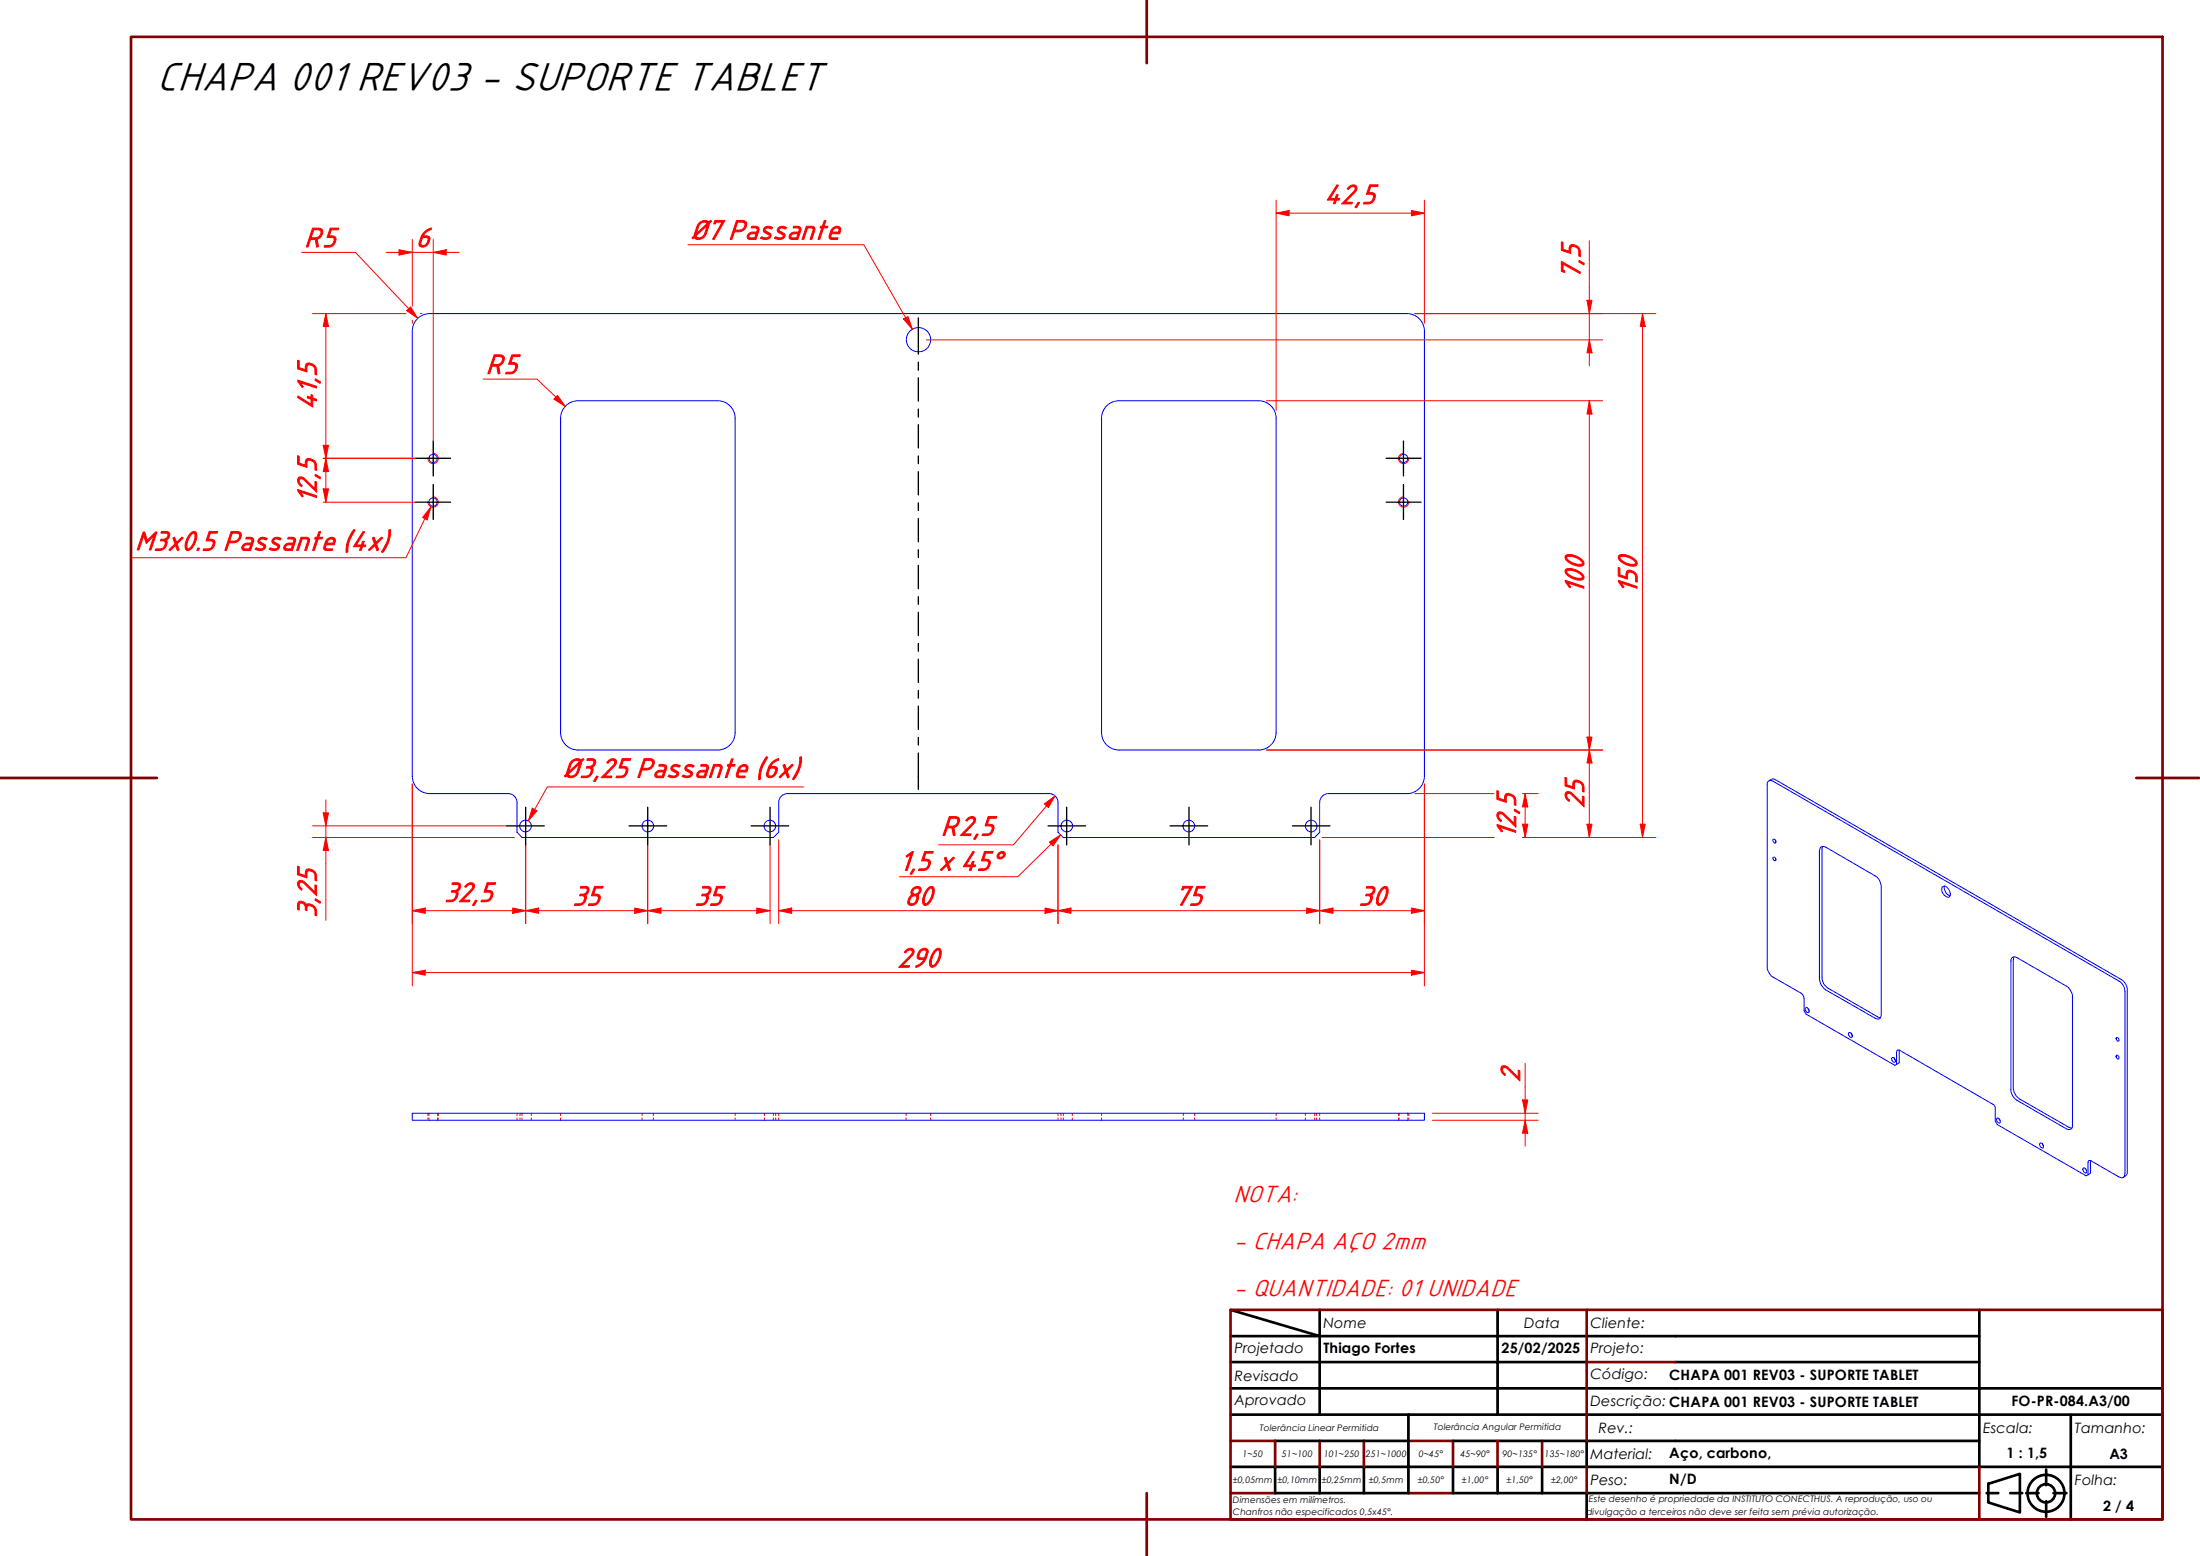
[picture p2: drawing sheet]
<svg xmlns="http://www.w3.org/2000/svg" width="420mm" height="297mm" viewBox="0 0 420 297" stroke-linecap="round" stroke-linejoin="round" font-family="sans-serif">
<!-- layer: Visible ABNT -->
<g fill="none" stroke="#00f" stroke-width=".19">
<path d="M82 59.9h186.7a3.3 3.3 0 0 1 3.3 3.3M82.1 59.9a3.3 3.3 0 0 0-3.4 3.3M78.7 63.2v85M107.1 79.9v60M110.4 76.5h26.6M110.4 76.5a3.3 3.3 0 0 0-3.3 3.3M137.1 76.5a3.3 3.3 0 0 1 3.3 3.3M140.4 79.9v60M210.4 79.9v60M213.7 76.5a3.3 3.3 0 0 0-3.3 3.3M213.7 76.5h26.7a3.3 3.3 0 0 1 3.3 3.3M243.7 79.9v60"/>
<path d="M272 63.2v85M107.1 139.8a3.3 3.3 0 0 0 3.3 3.4M140.4 139.8a3.3 3.3 0 0 1-3.3 3.4M210.4 139.8a3.3 3.3 0 0 0 3.3 3.4M243.7 139.8a3.3 3.3 0 0 1-3.3 3.4h-26.7M78.7 148.2a3.3 3.3 0 0 0 3.4 3.3M82 151.5h15M97.1 151.5a1.68 1.68 0 0 1 1.6 1.7M98.7 153.2v5.7l1 1h48l1-1v-5.7M110.4 143.2h26.6M150.4 151.5h50a1.68 1.68 0 0 1 1.7 1.7M150.4 151.5a1.68 1.68 0 0 0-1.7 1.7"/>
<path d="M202.1 153.2v5.7l1 1h48l.9-1v-5.7M253.7 151.5a1.68 1.68 0 0 0-1.7 1.7M272 148.2a3.3 3.3 0 0 1-3.3 3.3h-15M337.8 149.1a.95 .95 0 0 1 1.4-.2l65.9 38.1 .6 .5a2.29 2.29 0 0 1 .6 1.5v34.7a1.05 1.05 0 0 1-.8 1.1M338.6 163.7l.1-.1a.4 .4 0 0 1 .4 .3 .4 .4 0 0 1-.1 .4 .57 .57 0 0 1-.4-.6zM338.6 160.3l.1-.1a.44 .44 0 0 1 .4 .3 .44 .44 0 0 1-.1 .5l-.2-.1zM347.7 161.8a.87 .87 0 0 1 1-.1l9.4 5.5a2.4 2.4 0 0 1 1.2 2v24.5a.7 .7 0 0 1-.4 .8 .7 .7 0 0 1-.8-.1l-9.4-5.4-1-1.3-.2-.8v-24.5zM348.1 161.6l-.1 .2v24.8a2.31 2.31 0 0 0 1.1 2l9.5 5.5 .6 .2M370.9 169.3a.73 .73 0 0 1 1.2 .4 1 1 0 0 1 0 1.6 1.58 1.58 0 0 1-1.2-2zM371.3 169.1a1.68 1.68 0 0 0 1.1 1.9M344.7 192.5l.3-.2a.59 .59 0 0 1 .4 1 .65 .65 0 0 1-.7-.8zM345.2 192.5l.3 .4"/>
<path d="M353.1 197.2l.2-.1a.68 .68 0 0 1 .3 .9 .6 .6 0 0 1-.5-.8zM353.5 197.2l.3 .5M384.2 182.9a.76 .76 0 0 1 1-.1l9.5 5.5 .5 .5a2.29 2.29 0 0 1 .6 1.5v24.5a.71 .71 0 0 1-.3 .8 .71 .71 0 0 1-.8-.1l-9.5-5.5-.6-.5a2.29 2.29 0 0 1-.6-1.5v-24.8zM384.6 182.7l-.1 .5v24.5l.2 .8 .4 .7 .6 .6 9.4 5.4 .6 .2M404.2 198.1l.1-.1a.48 .48 0 0 1 .4 .7h-.3l-.1-.1zM78.7 212.5h193.3v1.4h-193.3zM361.4 201.9h.3l.3 .7-.1 .1-.2 .1-.2-.1-.2-.5zM361.8 202l.2 .4M362.2 203.2l-.3 .2-17-9.8-.3-.6v-2.4l-.4-.8-5.9-3.4-.2-.4a2.29 2.29 0 0 1-.6-1.5v-34.7a.71 .71 0 0 1 .3-.7 .71 .71 0 0 1 .8 0l66 38.1a2.4 2.4 0 0 1 1.2 2.1v34.7a.72 .72 0 0 1-.3 .8 .72 .72 0 0 1-.9-.2l-5.5-3.1h-.2l-.1 .2v2.6M362.2 203.2v-2.4l.2-.3h.2l17.9 10.2a.94 .94 0 0 1 .6 1.1v2.2l.3 .7 17 9.8 .4-.2M362.7 200.5v2.4l-.5 .3M381.4 213.4a.6 .6 0 0 1 .6 .4 .6 .6 0 0 1-.2 .6 .63 .63 0 0 1-.4-1z"/>
<path d="M381.8 213.5l.2 .5M389.7 218.2a.6 .6 0 0 1 .5 .4 .6 .6 0 0 1-.1 .6 .63 .63 0 0 1-.4-1zM390 218.3l.3 .4M404.2 201.5h.2a.51 .51 0 0 1 .2 .7h-.2l-.2-.3zM397.8 223.1a.54 .54 0 0 1 .7 .1 .54 .54 0 0 1 0 .7l-.2 .1a.72 .72 0 0 1-.5-.9zM398.3 223.1l.2 .4M399.2 221.5v2.5l-.4 .3"/>
<circle cx="175.4" cy="64.9" r="2.32"/>
<circle cx="82.7" cy="87.5" r=".79"/>
<circle cx="82.7" cy="95.8" r=".79"/>
<circle cx="268.1" cy="95.8" r=".79"/>
<circle cx="268.1" cy="87.5" r=".79"/>
<circle cx="100.4" cy="157.7" r="1.11"/>
<circle cx="123.7" cy="157.7" r="1.11"/>
<circle cx="147" cy="157.7" r="1.11"/>
<circle cx="203.7" cy="157.7" r="1.11"/>
<circle cx="227" cy="157.7" r="1.11"/>
<circle cx="250.4" cy="157.7" r="1.11"/>
</g>
<!-- layer: Visible Narrow ABNT -->
<path d="M82.9 94.9a.98 .98 0 0 1 .8 1.1 .98 .98 0 0 1-1.2 .8 .98 .98 0 0 1-.8-1.1M82.9 86.6a.98 .98 0 0 1 .8 1.1 .98 .98 0 0 1-1.2 .8 .98 .98 0 0 1-.8-1.2M267.9 94.9a.98 .98 0 0 0-.8 1.1 .98 .98 0 0 0 1.1 .8 .98 .98 0 0 0 .8-1.1M267.9 86.6a.98 .98 0 0 0-.8 1.1 .98 .98 0 0 0 1.1 .8 .98 .98 0 0 0 .8-1.2" fill="none" stroke="#f00" stroke-width=".19"/>
<!-- layer: Hidden ABNT -->
<g fill="none" stroke="#f00" stroke-width=".19">
<path d="M81.7 212.5v.5M81.7 213.4v.5M81.9 212.5v.5M81.9 213.4v.5M83.6 212.5v.5M83.6 213.4v.5M83.7 212.5v.5M83.7 213.4v.5M98.7 212.5v.5M98.7 213.4v.5M99.3 212.5v.5M99.3 213.4v.5"/>
<path d="M99.7 212.5v.5M99.7 213.4v.5M101.5 212.5v.5M101.5 213.4v.5M107.1 212.5v.5M107.1 213.4v.5M122.6 212.5v.5M122.6 213.4v.5M124.8 212.5v.5M124.8 213.4v.5M140.4 212.5v.5M140.4 213.4v.5"/>
<path d="M146 212.5v.5M146 213.4v.5M147.7 212.5v.5M147.7 213.4v.5M148.1 212.5v.5M148.1 213.4v.5M148.7 212.5v.5M148.7 213.4v.5M173 212.5v.5M173 213.4v.5M177.7 212.5v.5M177.7 213.4v.5"/>
<path d="M202.1 212.5v.5M202.1 213.4v.5M202.6 212.5v.5M202.6 213.4v.5M203.1 212.5v.5M203.1 213.4v.5M204.8 212.5v.5M204.8 213.4v.5M210.4 212.5v.5M210.4 213.4v.5M226 212.5v.5M226 213.4v.5"/>
<path d="M228.2 212.5v.5M228.2 213.4v.5M243.7 212.5v.5M243.7 213.4v.5M249.3 212.5v.5M249.3 213.4v.5M251.1 212.5v.5M251.1 213.4v.5M251.5 212.5v.5M251.5 213.4v.5M252 212.5v.5M252 213.4v.5"/>
<path d="M267.1 212.5v.5M267.1 213.4v.5M267.2 212.5v.5M267.2 213.4v.5M268.9 212.5v.5M268.9 213.4v.5M269 212.5v.5M269 213.4v.5"/>
</g>
<!-- layer: Borda A3/A4 (ABNT) -->
<g fill="none" stroke="#800000" stroke-width=".51">
<path d="M25 7h388v283.1h-388zM219 0v12.1M0 148.5h30M408 148.5h12M235 250h178v40.1h-178zM303 250v25.1M235 275.1h8.5v4.9M252 275.1v4.9M260.5 275.1v4.9M269 275.1h8.5v4.9M286 275.1v4.9M294.5 275.1v4.9"/>
<path d="M303 260h17M219 285v12M235 285h8.5M269 285h8.5M303 280v5M378 280v10.1"/>
</g>
<g fill="none" stroke="#000" stroke-width=".51">
<path d="M235 255.1h143M235 250l17 5.1M252 250v20.1M286 250v10M378 250v30M235 260h51M235 265h178M235 270.1h178M243.5 275.1h25.5M269 270.1v14.9h-25.5v-5M277.5 275.1h25.5M286 260h17"/>
<path d="M286 260v10.1M303 275.1h75M303 275.1v4.9M320 260h58M395.5 270.1v20M235 280h178M252 280v5M260.5 280v5M277.5 280v5h100.5M286 280v5M294.5 280v5M303 285v5.1"/>
<path d="M379.4 285h2.2M379.7 283.3l6.1-1.9v7.3l-6.1-1.9zM383.9 285h2.3M387 285h2.3M390.8 280.5v3M390.8 286.6v2.9M392.2 285h2.5"/>
<circle cx="390.7" cy="285.1" r="3.5"/>
<circle cx="390.7" cy="285.1" r="1.75"/>
</g>
<path d="M78.7 185.7h2.5" fill="none" stroke="#f00" stroke-width=".19"/>
<path d="M78.7 185.7l2.5-.5v1z" fill="#f00"/>
<path d="M78.7 185.7l2.5-.5v1zM269.6 185.7h2.4" fill="none" stroke="#f00" stroke-width=".19"/>
<path d="M269.6 185.2l2.4 .5-2.4 .5z" fill="#f00"/>
<path d="M78.7 149.7v38.5M272 149.7v38.5M252 173.8h2.6M81.2 185.7h188.4M269.6 185.2l2.4 .5-2.4 .5z" fill="none" stroke="#f00" stroke-width=".19"/>
<path d="M252 173.8l2.6-.5v1.1z" fill="#f00"/>
<path d="M252 173.8l2.6-.5v1.1zM269.6 173.8h2.4" fill="none" stroke="#f00" stroke-width=".19"/>
<path d="M269.6 173.3l2.4 .5-2.4 .6z" fill="#f00"/>
<path d="M272 149.7v26.6M249.6 173.8h2.4M252 160.3v16M254.6 173.8h15M269.6 173.3l2.4 .5-2.4 .6z" fill="none" stroke="#f00" stroke-width=".19"/>
<path d="M249.6 173.3l2.4 .5-2.4 .6z" fill="#f00"/>
<path d="M202.1 173.8h2.4M249.6 173.3l2.4 .5-2.4 .6z" fill="none" stroke="#f00" stroke-width=".19"/>
<path d="M202.1 173.8l2.4-.5v1.1z" fill="#f00"/>
<path d="M199.6 173.8h2.5M202.1 173.8l2.4-.5v1.1zM202.1 161.3v15M204.5 173.8h45.1M252 160.3v16" fill="none" stroke="#f00" stroke-width=".19"/>
<path d="M199.6 173.3l2.5 .5-2.5 .6z" fill="#f00"/>
<path d="M148.7 173.8h2.5M199.6 173.3l2.5 .5-2.5 .6z" fill="none" stroke="#f00" stroke-width=".19"/>
<path d="M148.7 173.8l2.5-.5v1.1z" fill="#f00"/>
<path d="M291.3 151.5v2.5M148.7 173.8l2.5-.5v1.1zM148.7 160.3v16M151.2 173.8h48.4M202.1 161.3v15" fill="none" stroke="#f00" stroke-width=".19"/>
<!-- layer: Linha de centro (ISO) -->
<g fill="none" stroke="#000" stroke-width=".25">
<path d="M175.4 60.7v6.9M175.4 69.1v1.6M175.4 72.1v4.5M175.4 78.1v1.5M175.4 81.1v4.4M175.4 87v1.5M175.4 90v4.5M175.4 96v1.5M175.4 99v4.4M175.4 105v1.4M175.4 107.9v4.5M175.4 113.9v1.5"/>
<path d="M175.4 116.9v4.4M175.4 122.9v1.4M175.4 125.8v4.5M175.4 131.8v1.5M175.4 134.8v4.4M175.4 140.8v1.4M175.4 143.7v7"/>
</g>
<path d="M291.3 151.5l.5 2.5h-1z" fill="#f00"/>
<path d="M291.3 151.5l.5 2.5h-1zM291.3 157.3v2.6" fill="none" stroke="#f00" stroke-width=".19"/>
<path d="M290.8 157.3h1l-.5 2.6z" fill="#f00"/>
<path d="M252.5 159.9h32.8M270.2 151.5h15.1M290.8 157.3h1l-.5 2.6zM290.8 151.5h3M290.8 159.9h3M291.3 154v3.3M303.5 143.2v2.5" fill="none" stroke="#f00" stroke-width=".19"/>
<path d="M303.5 143.2l.5 2.5h-.9z" fill="#f00"/>
<path d="M303.5 143.2l.5 2.5h-.9zM303.5 157.3v2.6" fill="none" stroke="#f00" stroke-width=".19"/>
<path d="M303.1 157.3h.9l-.5 2.6z" fill="#f00"/>
<path d="M241.9 143.2h64.2M252.5 159.9h32.8M290.8 159.9h15.3M303.1 157.3h.9l-.5 2.6zM303.5 140.7v2.5M303.5 145.7v11.6" fill="none" stroke="#f00" stroke-width=".19"/>
<path d="M303.1 140.7h.9l-.5 2.5z" fill="#f00"/>
<path d="M303.5 76.5v2.5M303.1 140.7h.9l-.5 2.5z" fill="none" stroke="#f00" stroke-width=".19"/>
<path d="M303.5 76.5l.5 2.5h-.9z" fill="#f00"/>
<path d="M243.7 40.7h2.5M241.9 76.5h64.2M303.5 76.5l.5 2.5h-.9zM303.5 79v61.7M241.9 143.2h64.2" fill="none" stroke="#f00" stroke-width=".19"/>
<path d="M243.7 40.7l2.5-.5v1z" fill="#f00"/>
<path d="M243.7 40.7l2.5-.5v1zM269.6 40.7h2.4" fill="none" stroke="#f00" stroke-width=".19"/>
<path d="M269.6 40.2l2.4 .5-2.4 .5z" fill="#f00"/>
<path d="M243.7 38.2v40.1M272 38.2v23.5M246.2 40.7h23.4M269.6 40.2l2.4 .5-2.4 .5zM303.5 64.9v2.5" fill="none" stroke="#f00" stroke-width=".19"/>
<path d="M303.5 64.9l.5 2.5h-.9z" fill="#f00"/>
<path d="M303.5 57.3v2.6M303.5 64.9l.5 2.5h-.9z" fill="none" stroke="#f00" stroke-width=".19"/>
<path d="M303.1 57.3h.9l-.5 2.6z" fill="#f00"/>
<path d="M270.2 59.9h35.9M303.1 57.3h.9l-.5 2.6zM303.5 46v11.3M303.5 59.9v5M313.7 59.9v2.4M176.9 64.9h129.2M303.5 67.4v2.4" fill="none" stroke="#f00" stroke-width=".19"/>
<path d="M313.7 59.9l.5 2.4h-1z" fill="#f00"/>
<path d="M313.7 59.9l.5 2.4h-1zM313.7 157.3v2.6" fill="none" stroke="#f00" stroke-width=".19"/>
<path d="M313.2 157.3h1l-.5 2.6z" fill="#f00"/>
<path d="M270.2 59.9h46M313.7 62.3v95M252.5 159.9h32.8M290.8 159.9h25.4M313.2 157.3h1l-.5 2.6zM291.3 213.9v2.4" fill="none" stroke="#f00" stroke-width=".19"/>
<path d="M291.3 213.9l.5 2.4h-1z" fill="#f00"/>
<path d="M291.3 213.9l.5 2.4h-1zM291.3 210v2.5" fill="none" stroke="#f00" stroke-width=".19"/>
<path d="M290.8 210h1l-.5 2.5z" fill="#f00"/>
<path d="M97.9 173.8h2.5M273.6 212.5h20.2M273.6 213.9h20.2M290.8 210h1l-.5 2.5zM291.3 203v7M291.3 212.5v1.4M291.3 216.3v2.5" fill="none" stroke="#f00" stroke-width=".19"/>
<path d="M97.9 173.3l2.5 .5-2.5 .6z" fill="#f00"/>
<path d="M78.7 173.8h2.5M97.9 173.3l2.5 .5-2.5 .6z" fill="none" stroke="#f00" stroke-width=".19"/>
<path d="M78.7 173.8l2.5-.5v1.1z" fill="#f00"/>
<path d="M78.7 149.7v26.6M78.7 173.8l2.5-.5v1.1zM81.2 173.8h16.7M100.4 173.8h2.5M100.4 161.3v15" fill="none" stroke="#f00" stroke-width=".19"/>
<path d="M100.4 173.8l2.5-.5v1.1z" fill="#f00"/>
<path d="M100.4 173.8l2.5-.5v1.1zM121.2 173.8h2.5" fill="none" stroke="#f00" stroke-width=".19"/>
<path d="M121.2 173.3l2.5 .5-2.5 .6z" fill="#f00"/>
<path d="M100.4 161.3v15M102.9 173.8h18.3M121.2 173.3l2.5 .5-2.5 .6zM123.7 173.8h2.5M123.7 161.3v15" fill="none" stroke="#f00" stroke-width=".19"/>
<path d="M123.7 173.8l2.5-.5v1.1z" fill="#f00"/>
<path d="M123.7 173.8l2.5-.5v1.1zM144.5 173.8h2.6" fill="none" stroke="#f00" stroke-width=".19"/>
<path d="M144.5 173.3l2.6 .5-2.6 .6z" fill="#f00"/>
<path d="M62.2 155.2v2.5M123.7 161.3v15M126.2 173.8h18.3M144.5 173.3l2.6 .5-2.6 .6zM147.1 161.3v15" fill="none" stroke="#f00" stroke-width=".19"/>
<path d="M61.7 155.2h1l-.5 2.5z" fill="#f00"/>
<path d="M61.7 155.2h1l-.5 2.5zM62.2 159.9v2.5" fill="none" stroke="#f00" stroke-width=".19"/>
<path d="M62.2 159.9l.5 2.5h-1z" fill="#f00"/>
<path d="M59.7 159.9h38.5M59.7 157.7h37.1M62.2 159.9l.5 2.5h-1zM62.2 152.7v2.5M62.2 157.7v2.2M62.2 162.4v13.3" fill="none" stroke="#f00" stroke-width=".19"/>
<!-- layer: Marca de centro (ISO) -->
<g fill="none" stroke="#000" stroke-width=".25">
<path d="M79.4 95.9h6.6M79.4 87.5h6.6M82.7 92.5v6.7M82.7 84.2v6.7M264.7 95.9h6.7M264.7 87.5h6.7M268 92.5v6.7M268 84.2v6.7M96.8 157.7h7.1M100.4 154.1v7.2M120.1 157.7h7.2M123.7 154.1v7.2"/>
<path d="M143.4 157.7h7.2M147.1 154.1v7.2M200.2 157.7h7.1M203.7 154.1v7.2M223.5 157.7h7.1M227.1 154.1v7.2M246.8 157.7h7.2M250.4 154.1v7.2"/>
</g>
<path d="M173 60.7l1.2 2.2" fill="none" stroke="#f00" stroke-width=".19"/>
<path d="M172.5 60.9l.9-.5 .8 2.5z" fill="#f00"/>
<path d="M131.4 46.7h33.6l8 14M172.5 60.9l.9-.5 .8 2.5z" fill="none" stroke="#f00" stroke-width=".19"/>
<path d="M62.2 93.3v2.6" fill="none" stroke="#f00" stroke-width=".19"/>
<path d="M61.7 93.3h1l-.5 2.6z" fill="#f00"/>
<path d="M61.7 93.3h1l-.5 2.6zM62.2 87.5v2.5" fill="none" stroke="#f00" stroke-width=".19"/>
<path d="M62.2 87.5l.5 2.5h-1z" fill="#f00"/>
<path d="M61.7 95.9h17.7M61.7 87.5h17.7M62.2 87.5l.5 2.5h-1zM62.2 85v2.5M62.2 90v3.3" fill="none" stroke="#f00" stroke-width=".19"/>
<path d="M61.7 85h1l-.5 2.5z" fill="#f00"/>
<path d="M62.2 59.9v2.4M61.7 85h1l-.5 2.5z" fill="none" stroke="#f00" stroke-width=".19"/>
<path d="M62.2 59.9l.5 2.4h-1z" fill="#f00"/>
<path d="M59.7 59.9h17.8M62.2 59.9l.5 2.4h-1zM80.3 59.9h.3M82.7 48.2h2.5M62.2 62.3v22.7M61.7 87.5h17.7" fill="none" stroke="#f00" stroke-width=".19"/>
<path d="M82.7 48.2l2.5-.5v1z" fill="#f00"/>
<path d="M76.2 48.2h2.5M82.7 48.2l2.5-.5v1z" fill="none" stroke="#f00" stroke-width=".19"/>
<path d="M76.2 47.7l2.5 .5-2.5 .5z" fill="#f00"/>
<path d="M73.7 48.2h2.5M76.2 47.7l2.5 .5-2.5 .5zM78.7 48.2h4M78.7 45.7v12.8M82.7 45.7v38.5M85.2 48.2h2.5M78.7 61.1v.6M106.2 75.8l1.7 1.8" fill="none" stroke="#f00" stroke-width=".19"/>
<path d="M106.5 75.5l1.4 2.1-2.1-1.4z" fill="#f00"/>
<path d="M92.3 72.4h10.3l3.6 3.4M106.5 75.5l1.4 2.1-2.1-1.4z" fill="none" stroke="#f00" stroke-width=".19"/>
<path d="M82.3 96.8l-1.1 2.2" fill="none" stroke="#f00" stroke-width=".19"/>
<path d="M82.3 96.8l-.7 2.4-.9-.4z" fill="#f00"/>
<path d="M81.2 99l-3.7 7.5h-52.2M82.3 96.8l-.7 2.4-.9-.4zM102.1 154.5l-1.2 2.2" fill="none" stroke="#f00" stroke-width=".19"/>
<path d="M101.7 154.3l.9 .5-1.7 1.9z" fill="#f00"/>
<path d="M101.7 154.3l.9 .5-1.7 1.9zM153.5 150.2h-49l-2.4 4.3" fill="none" stroke="#f00" stroke-width=".19"/>
<path d="M78 58.9l1.8 1.9" fill="none" stroke="#f00" stroke-width=".19"/>
<path d="M77.7 59.3l.7-.7 1.4 2.2z" fill="#f00"/>
<path d="M57.6 48.2h10.3l10.1 10.7M77.7 59.3l.7-.7 1.4 2.2zM201.5 151.9l-1.7 1.9" fill="none" stroke="#f00" stroke-width=".19"/>
<path d="M199.5 153.5l2-1.6-1.3 2.3z" fill="#f00"/>
<path d="M199.5 153.5l2-1.6-1.3 2.3zM199.8 153.8l.6-.6-6.9 8.1h-14.2" fill="none" stroke="#f00" stroke-width=".19"/>
<path d="M202.6 159.4l-1.8 1.7" fill="none" stroke="#f00" stroke-width=".19"/>
<path d="M200.4 160.8l2.2-1.4-1.5 2.1z" fill="#f00"/>
<path d="M200.4 160.8l2.2-1.4-1.5 2.1zM200.8 161.1l-6.4 6.3h-22.6" fill="none" stroke="#f00" stroke-width=".19"/>
<text font-size="8.2" x="30" y="17.3">CHAPA 001 REV03 - SUPORTE TABLET</text>
<g font-size="5.6" fill="#f00">
<text x="252.9" y="38.8">42,5</text>
<text x="58.1" y="47.1">R5</text>
<text x="79.4" y="47.1">6</text>
<text x="131.9" y="45.6">Ø7 Passante</text>
<text x="301.8" y="53.4" transform="rotate(-90 301.8 53.4)">7,5</text>
<text x="92.8" y="71.3">R5</text>
<text x="60.4" y="78.3" transform="rotate(-90 60.4 78.3)">41,5</text>
<text x="60.4" y="96.1" transform="rotate(-90 60.4 96.1)">12,5</text>
<text x="25.8" y="105">M3x0.5 Passante (4x)</text>
<text x="302.5" y="113.5" transform="rotate(-90 302.5 113.5)">100</text>
<text x="312.6" y="113.5" transform="rotate(-90 312.6 113.5)">150</text>
<text x="107.5" y="148.4">Ø3,25 Passante (6x)</text>
<text x="302.5" y="154.3" transform="rotate(-90 302.5 154.3)">25</text>
<text x="179.7" y="159.4">R2,5</text>
<text x="289.4" y="160.1" transform="rotate(-90 289.4 160.1)">12,5</text>
<text x="171.8" y="166.1">1,5 x 45°</text>
<text x="84.8" y="172.1">32,5</text>
<text x="109.3" y="172.8">35</text>
<text x="132.6" y="172.8">35</text>
<text x="172.7" y="172.8">80</text>
<text x="224.3" y="172.8">75</text>
<text x="259.4" y="172.8">30</text>
<text x="60.4" y="175.2" transform="rotate(-90 60.4 175.2)">3,25</text>
<text x="171.4" y="184.6">290</text>
<text x="290.2" y="206.6" transform="rotate(-90 290.2 206.6)">2</text>
</g>
<g font-size="4.9" fill="#f00">
<text x="235.6" y="229.5">NOTA:</text>
<text x="235.6" y="238.4">- CHAPA AÇO 2mm</text>
<text x="235.6" y="247.3">- QUANTIDADE: 01 UNIDADE</text>
</g>
<g font-size="2.7">
<text x="252.8" y="253.5">Nome</text>
<text x="291.1" y="253.5">Data</text>
<text x="303.8" y="253.5">Cliente:</text>
<text x="235.8" y="258.3">Projetado</text>
<text x="235.8" y="263.6">Revisado</text>
<text x="252.8" y="258.3">Thiago Fortes</text>
<text x="286.8" y="258.4">25/02/2025</text>
<text x="303.8" y="263.3">Código:</text>
<text x="303.8" y="258.3">Projeto:</text>
<text x="318.8" y="263.5">CHAPA 001 REV03 - SUPORTE TABLET</text>
<text x="235.8" y="268.3">Aprovado</text>
<text x="303.8" y="268.3">Descrição: CHAPA 001 REV03 - SUPORTE TABLET</text>
<text x="384.2" y="268.4">FO-PR-084.A3/00</text>
<text x="305.3" y="273.5">Rev.:</text>
<text x="378.8" y="273.5">Escala:</text>
<text x="396.2" y="273.5">Tamanho:</text>
<text x="303.8" y="278.6">Material:</text>
<text x="318.8" y="278.3">Aço, carbono,</text>
<text x="383.2" y="278.4">1 : 1,5</text>
<text x="402.8" y="278.6">A3</text>
<text x="303.8" y="283.5">Peso:</text>
<text x="318.8" y="283.4">N/D</text>
<text x="396.2" y="283.6">Folha:</text>
<text x="401.6" y="288.4">2 / 4</text>
</g>
<g font-size="1.7">
<text x="240.6" y="273.2">Tolerância Linear Permitida</text>
<text x="273.8" y="273">Tolerância Angular Permitida</text>
<text x="237.3" y="278.2">1~50</text>
<text x="244.8" y="278.2">51~100</text>
<text x="252.9" y="278.2">101~250</text>
<text x="260.9" y="278.2">251~1000</text>
<text x="271" y="278.2">0~45°</text>
<text x="279" y="278.2">45~90°</text>
<text x="287" y="278.2">90~135°</text>
<text x="295" y="278.2">135~180°</text>
<text x="235.5" y="286.9">Dimensões em milímetros.</text>
<text x="235.5" y="283.1">±0,05mm</text>
<text x="244" y="283.1">±0,10mm</text>
<text x="252.5" y="283.1">±0,25mm</text>
<text x="261.4" y="283.1">±0,5mm</text>
<text x="270.8" y="283.1">±0,50°</text>
<text x="279.2" y="283.1">±1,00°</text>
<text x="287.7" y="283.1">±1,50°</text>
<text x="296.2" y="283.1">±2,00°</text>
<text x="303.5" y="286.8">Este desenho é propriedade da INSTITUTO CONECTHUS. A reprodução, uso ou</text>
<text x="235.5" y="289.2">Chanfros não especificados 0,5x45°.</text>
<text x="303" y="289.2">divulgação a terceiros não deve ser feita sem prévia autorização.</text>
</g>
</svg>
